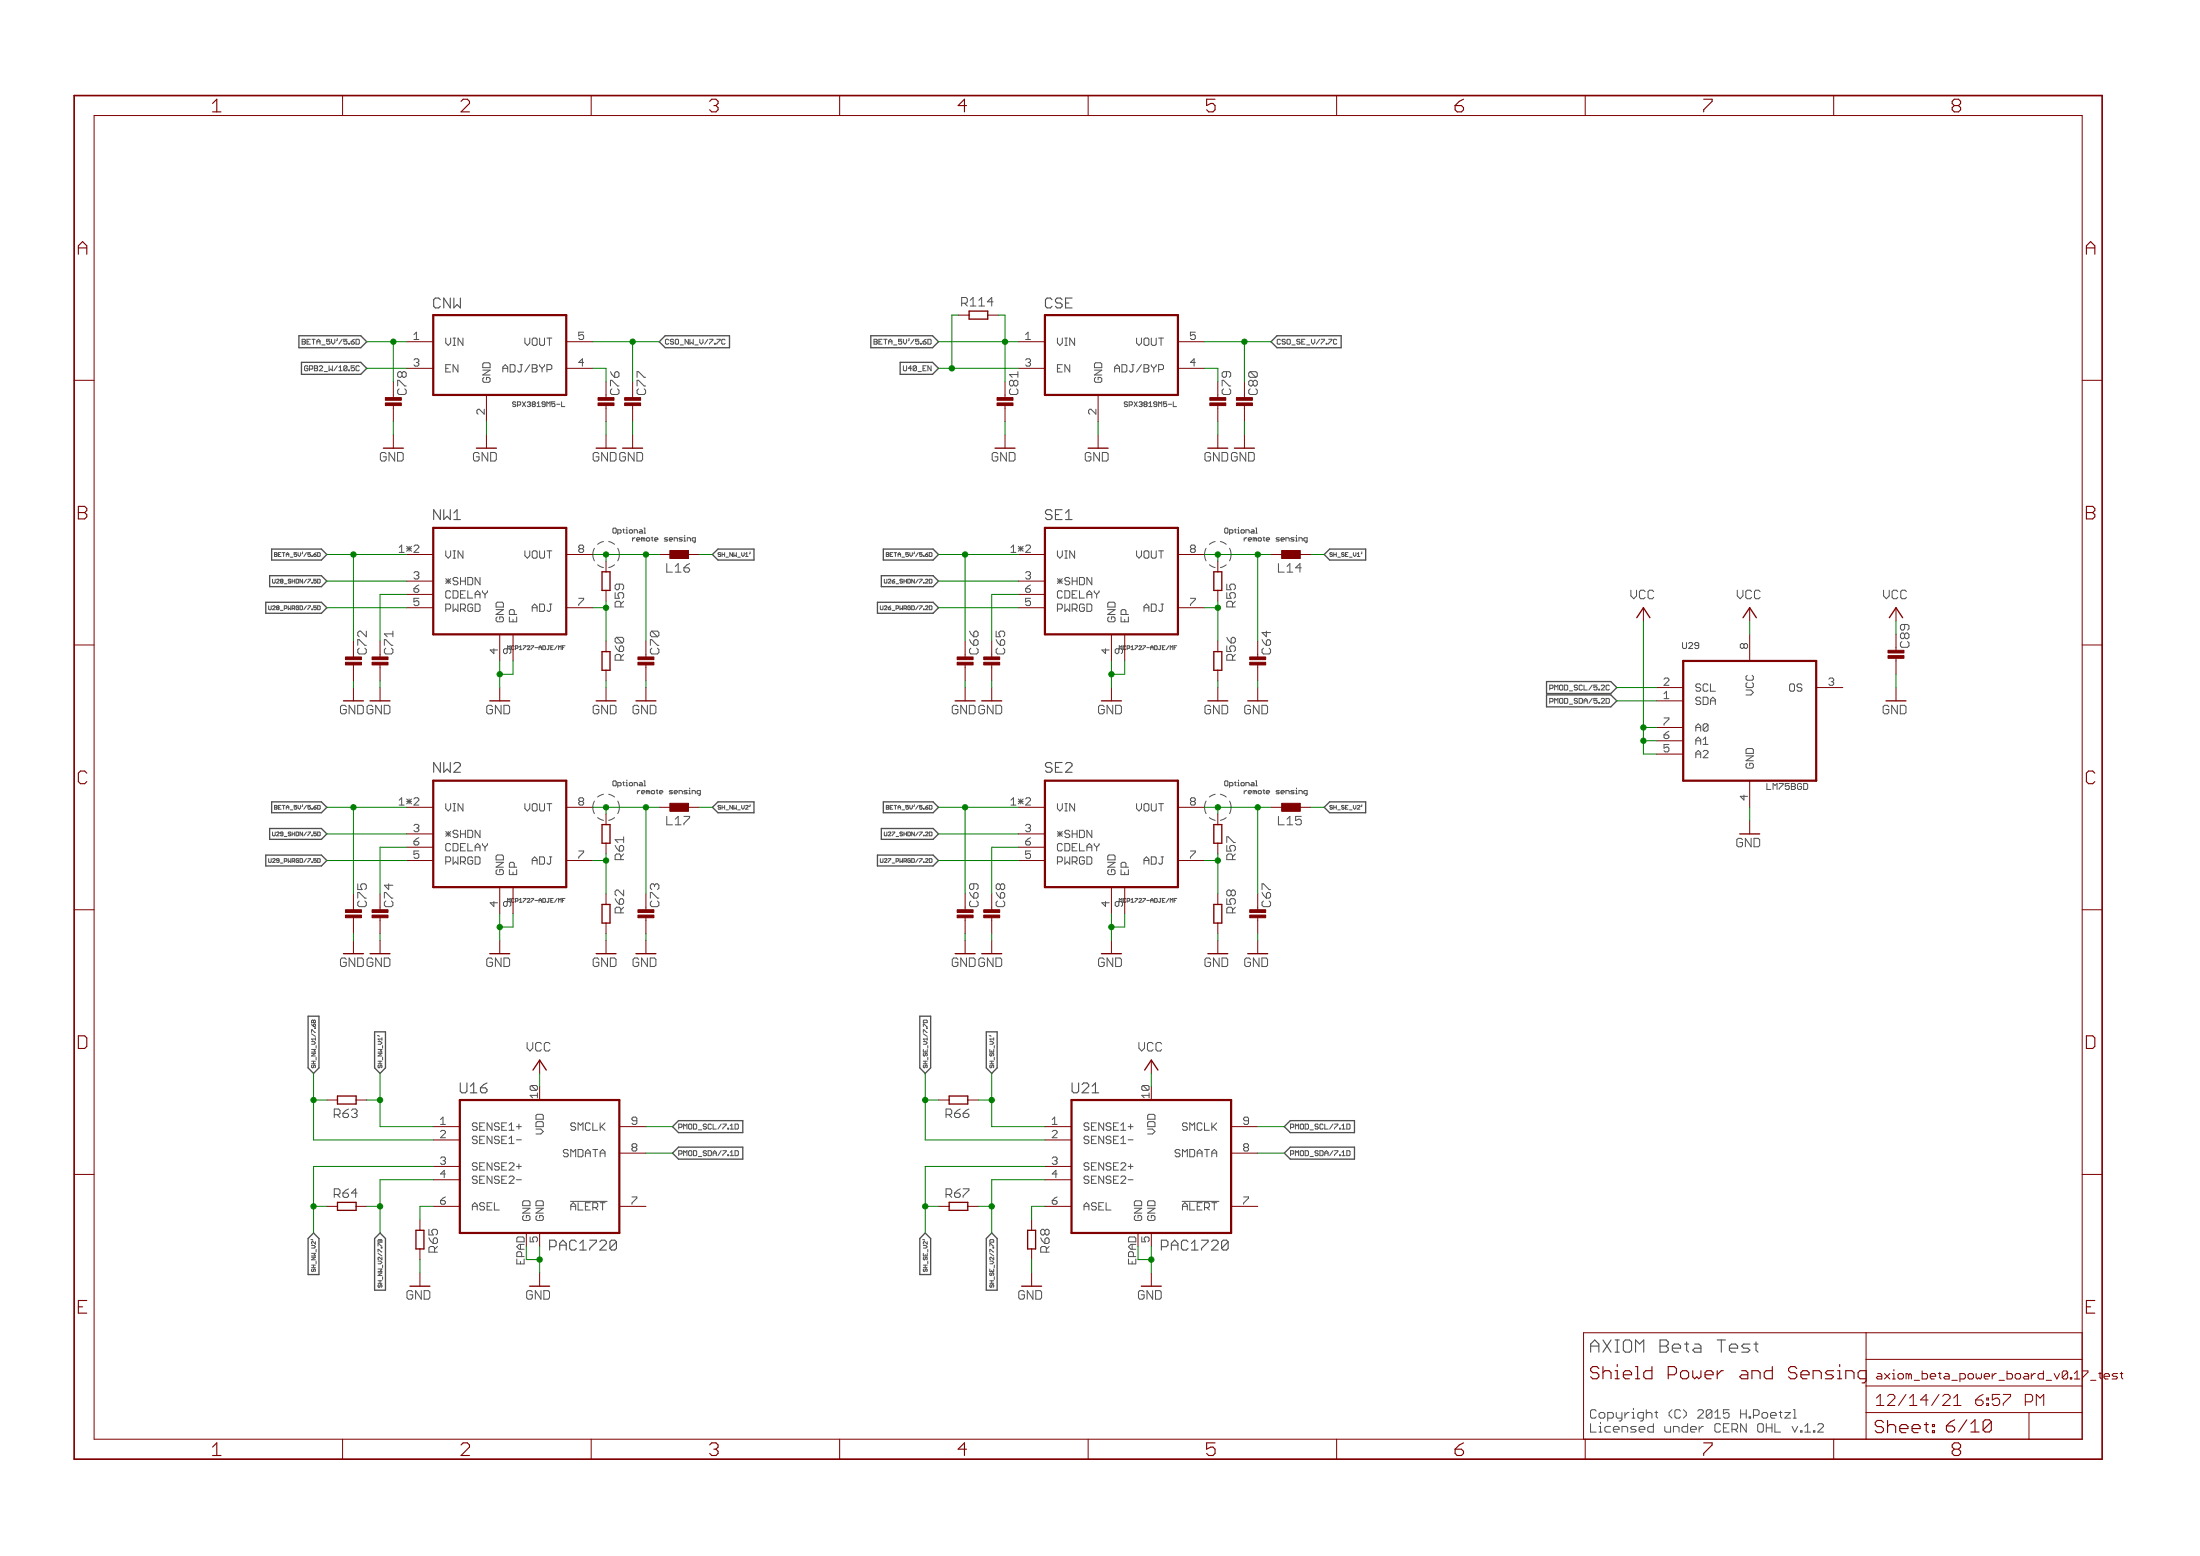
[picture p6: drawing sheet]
<svg xmlns="http://www.w3.org/2000/svg" width="420mm" height="297mm" viewBox="0 0 420 297" stroke-linecap="round" stroke-linejoin="round" font-family="sans-serif">
<g fill="none" stroke="#505050" stroke-width=".19">
<path d="M58.3 69.8l-.1 .2v.6l.1 .2M97.9 77.5l.1 .1 .5-.1M98.5 76.9l-.2-.2-.4 .2 .1 .3 .5 .1M138.3 64.8l.2 .1M138.5 65.6l-.2 .1M172.5 69.8v.8l.2 .2M214.7 77.5l.2 .1h.3l.1-.1M215.3 76.9l-.1-.2h-.3l-.2 .2 .2 .3h.3l.1 .1M255.1 64.8l.2 .1M255.3 65.6l-.2 .1M113.5 104.7l-.3 1.2 .3 1.2M114.1 107.8l1.2 .6"/>
<path d="M115.3 103.4l-1.2 .5M116.2 103.4l1.2 .5M117.4 107.8l-1.2 .6M118 104.7l.3 1.2-.3 1.2M132.3 102.7h.5v.7l-.3 .2M132.3 103.3h.5M230.3 104.7l-.3 1.2 .3 1.2M231 107.8l1.1 .6M232.1 103.4l-1.1 .5M233.1 103.4l1.1 .5M234.2 107.8l-1.1 .6M234.8 104.7l.3 1.2-.3 1.2"/>
<path d="M249.2 102.7h.4v.7l-.3 .2M249.2 103.3h.4M296 131.4h.4M296 134h.4M296.4 130.8h-.4v.9M296.4 133.3h-.4v1M113.5 152.9l-.3 1.2 .3 1.2M114.1 156.1l1.2 .5M115.3 151.6l-1.2 .5M116.2 151.6l1.2 .5M117.4 156.1l-1.2 .5M118 152.9l.3 1.2-.3 1.2"/>
<path d="M133.3 150.9h.5v.8l-.4 .1M133.3 151.5h.5M230.3 152.9l-.3 1.2 .3 1.2M231 156.1l1.1 .5M232.1 151.6l-1.1 .5M233.1 151.6l1.1 .5M234.2 156.1l-1.1 .5M234.8 152.9l.3 1.2-.3 1.2M249.2 150.9h.4v.8l-.3 .1M249.2 151.5h.4M337.4 149.6v1.1h.8M140.9 214.6l.1 .2v.6l-.1 .1"/>
<path d="M140.9 219.7l.1 .1v.7l-.1 .1M257.7 214.6l.1 .2v.6l-.1 .1M257.7 219.7l.1 .1v.7l-.1 .1M108.9 229.3h7.1M225.8 229.3h7M347.4 271.8h.6l.2 .2v.3l-1 1.1h1"/>
</g>
<path d="M105 238h.9M105.9 236.7h-.9v1.9M221.8 238h.9M222.7 236.7h-.9v1.9" fill="none" stroke="#505050" stroke-width=".21"/>
<g fill="none" stroke="#505050" stroke-width=".25">
<path d="M57.1 64.1h11.8l1.1 1.1-1.1 1.2h-11.8zM57.6 69.2h11.3l1.1 1.1-1.1 1.2h-11.3zM125.9 65.2l1.1-1.1h12.3v2.3h-12.3zM166.3 64.1h11.8l1.1 1.1-1.1 1.2h-11.8zM171.9 69.2h6.2l1.1 1.1-1.1 1.2h-6.2zM243.9 64.1h12.2v2.3h-12.2l-1.2-1.2zM50.8 115h10.6l1 1-1 1.1h-10.6zM51.5 109.9h9.9l1 1-1 1.1h-9.9zM51.9 104.8h9.5l1 1.1-1 1h-9.5zM136.1 105.9l1-1.1h6.9v2.1h-6.9zM167.6 115h10.6l1 1-1 1.1h-10.6zM168.3 109.9h9.9l1 1-1 1.1h-9.9z"/>
<path d="M168.7 104.8h9.5l1 1.1-1 1h-9.5zM253.9 104.8h6.9v2.1h-6.9l-1-1zM295.4 130.1h12.2l1.2 1.2-1.2 1.1h-12.2zM295.4 132.7h12.2l1.2 1.1-1.2 1.1h-12.2zM51.5 158.2h9.9l1 1-1 1h-9.9zM51.9 153.1h9.5l1 1-1 1.1h-9.5zM136.1 154.1l1-1h6.9v2.1h-6.9zM168.3 158.2h9.9l1 1-1 1h-9.9zM168.7 153.1h9.5l1 1-1 1.1h-9.5zM253.9 153.1h6.9v2.1h-6.9l-1-1.1zM50.8 163.2h10.6l1 1.1-1 1h-10.6zM167.6 163.2h10.6l1 1.1-1 1h-10.6z"/>
<path d="M58.8 194h2.1v9.9l-1 1-1.1-1zM71.5 197h2.1v6.9l-1 1-1.1-1zM175.7 194h2v9.9l-1 1-1-1zM188.4 197h2v6.9l-1 1-1-1zM128.4 215.1l1.2-1.2h12.3v2.3h-12.3zM246.4 213.9h12.3v2.3h-12.3l-1.1-1.1zM59.9 235.4l1 1v6.9h-2.1v-6.9zM72.6 235.4l1 1v9.9h-2.1v-9.9zM128.4 220.1l1.2-1.1h12.3v2.3h-12.3zM176.7 235.4l1 1v6.9h-2v-6.9zM189.4 235.4l1 1v9.9h-2v-9.9zM245.3 220.1l1.1-1.1h12.3v2.3h-12.3z"/>
</g>
<g fill="none" stroke="#800000" stroke-width=".19">
<path d="M65.4 18.2v3.9M112.9 18.2v3.9M160.4 18.2v3.9M207.8 18.2v3.9M255.3 18.2v3.9M302.7 18.2v3.9M350.2 18.2v3.9M18 22.1h379.7v252.6h-379.7zM14.2 72.6h3.8M75.1 77.4v3.1M77.7 65.2h5M77.7 70.3h5"/>
<path d="M92.9 75.4v5.1M108.1 65.2h5.1M108.1 70.3h5.1M115.7 77.4v3.1M120.8 77.4v3.1M183 60.2h2.1M188.6 60.2h2.1M191.9 77.4v3.1M194.5 65.2h5.1M194.5 70.3h5.1M209.7 75.4v5.1M225 65.2h5"/>
<path d="M225 70.3h5M232.6 77.4v3.1M237.7 77.4v3.1M397.7 72.6h3.8M75.1 83v2.6M92.9 83v2.6M115.7 83v2.6M120.8 83v2.6M191.9 83v2.6M209.7 83v2.6M232.6 83v2.6M237.7 83v2.6"/>
<path d="M77.7 105.9h5M77.7 110.9h5M77.7 116h5M77.7 113.5h5M108.1 105.9h5.1M108.1 116h5.1M115.7 107.1v2.1M115.7 112.7v2M125.9 105.9h3M130.5 105.9h3M194.5 105.9h5.1M194.5 110.9h5.1"/>
<path d="M194.5 116h5.1M194.5 113.5h5.1M225 105.9h5M225 116h5M232.6 107.1v2.1M232.6 112.7v2M242.7 105.9h3.1M247.3 105.9h3.1M313.9 116v2.6M334.2 116v2.6M362.1 116v2.6M14.2 123.1h3.8"/>
<path d="M67.5 126.9v3.1M67.5 131.3v2.5M72.6 126.9v3.1M72.6 131.3v2.5M95.4 121.1v5.1M95.4 131.3v2.5M98 121.1v5.1M115.7 122.4v2M115.7 128v2M115.7 131.3v2.5M123.4 126.9v3.1M123.4 131.3v2.5"/>
<path d="M184.3 126.9v3.1M184.3 131.3v2.5M189.4 126.9v3.1M189.4 131.3v2.5M212.3 121.1v5.1M212.3 131.3v2.5M214.8 121.1v5.1M232.6 122.4v2M232.6 128v2M232.6 131.3v2.5M240.2 126.9v3.1M240.2 131.3v2.5"/>
<path d="M316.4 138.9h5.1M316.4 131.3h5.1M316.4 133.8h5.1M334.2 121.1v5.1M346.9 131.3h5M362.1 125.7v3M362.1 131.3v2.5M397.7 123.1h3.8M77.7 154.1h5M77.7 159.2h5M108.1 154.1h5.1M115.7 155.4v2"/>
<path d="M125.9 154.1h3M130.5 154.1h3M194.5 154.1h5.1M194.5 159.2h5.1M225 154.1h5M232.6 155.4v2M242.7 154.1h3.1M247.3 154.1h3.1M316.4 141.4h5.1M316.4 144h5.1M334.2 149v5.1M334.2 156.7v2.5"/>
<path d="M14.2 173.7h3.8M67.5 175.2v3M67.5 179.5v2.6M72.6 175.2v3M72.6 179.5v2.6M77.7 164.3h5M77.7 161.7h5M95.4 169.4v5M95.4 179.5v2.6M98 169.4v5M108.1 164.3h5.1M115.7 161v2"/>
<path d="M115.7 170.6v2.1M115.7 176.2v2M115.7 179.5v2.6M123.4 175.2v3M123.4 179.5v2.6M184.3 175.2v3M184.3 179.5v2.6M189.4 175.2v3M189.4 179.5v2.6M194.5 164.3h5.1M194.5 161.7h5.1M212.3 169.4v5"/>
<path d="M212.3 179.5v2.6M214.8 169.4v5M225 164.3h5M232.6 161v2M232.6 170.6v2.1M232.6 176.2v2M232.6 179.5v2.6M240.2 175.2v3M240.2 179.5v2.6M397.7 173.7h3.8M62.4 210h2.1M68 210h2"/>
<path d="M82.7 215.1h5.1M82.7 217.6h5.1M103.1 202.4v2.5M118.3 215.1h5.1M179.2 210h2.1M184.8 210h2.1M199.6 215.1h5M199.6 217.6h5M219.9 202.4v2.5M235.1 215.1h5.1M14.2 224.2h3.8M62.4 230.3h2.1"/>
<path d="M68 230.3h2M80.2 232.8v2.1M80.2 238.4v2.1M82.7 230.3h5.1M82.7 222.7h5.1M82.7 225.2h5.1M103.1 235.4v2.5M118.3 230.3h5.1M118.3 220.1h5.1M179.2 230.3h2.1M184.8 230.3h2.1M197 232.8v2.1"/>
<path d="M197 238.4v2.1M199.6 230.3h5M199.6 222.7h5M199.6 225.2h5M219.9 235.4v2.5M235.1 230.3h5.1M235.1 220.1h5.1M397.7 224.2h3.8M80.2 243v2.5M103.1 243v2.5M197 243v2.5M219.9 243v2.5"/>
<path d="M356.4 254.4v5.1h41.3M397.7 254.4h-95.3v20.3M65.4 274.7v3.9M112.9 274.7v3.9M160.4 274.7v3.9M207.8 274.7v3.9M255.3 274.7v3.9M302.7 274.7v3.9M350.2 274.7v3.9M356.4 269.7h41.3M387.5 269.7v5M397.7 264.6h-41.3v10.1"/>
</g>
<path d="M14.2 18.2h387.3v260.4h-387.3z" fill="none" stroke="#800000" stroke-width=".32"/>
<path d="M82.7 60.2h25.4v15.2h-25.4zM199.6 60.2h25.4v15.2h-25.4zM82.7 100.8h25.4v20.3h-25.4zM199.6 100.8h25.4v20.3h-25.4zM321.5 126.2h25.4v22.8h-25.4zM82.7 149h25.4v20.4h-25.4zM199.6 149h25.4v20.4h-25.4zM87.8 210h30.5v25.4h-30.5zM204.6 210h30.5v25.4h-30.5z" fill="none" stroke="#800000" stroke-width=".42"/>
<g fill="#800000" stroke="#800000" stroke-width=".19">
<path d="M114.2 76.9h3.1v.5h-3.1z"/>
<path d="M114.2 75.9h3.1v.5h-3.1z"/>
<path d="M119.3 76.9h3v.5h-3z"/>
<path d="M119.3 75.9h3v.5h-3z"/>
<path d="M73.6 76.9h3v.5h-3z"/>
<path d="M73.6 75.9h3v.5h-3z"/>
<path d="M231.1 76.9h3v.5h-3z"/>
<path d="M231.1 75.9h3v.5h-3z"/>
<path d="M236.1 76.9h3.1v.5h-3.1z"/>
<path d="M236.1 75.9h3.1v.5h-3.1z"/>
<path d="M190.4 76.9h3.1v.5h-3.1z"/>
<path d="M190.4 75.9h3.1v.5h-3.1z"/>
<path d="M121.8 126.4h3.1v.5h-3.1z"/>
<path d="M121.8 125.4h3.1v.5h-3.1z"/>
<path d="M71.1 126.4h3v.5h-3z"/>
<path d="M71.1 125.4h3v.5h-3z"/>
<path d="M66 126.4h3v.5h-3z"/>
<path d="M66 125.4h3v.5h-3z"/>
<path d="M127.9 105.1h3.6v1.5h-3.6z"/>
<path d="M121.8 174.7h3.1v.5h-3.1z"/>
<path d="M121.8 173.7h3.1v.5h-3.1z"/>
<path d="M71.1 174.7h3v.5h-3z"/>
<path d="M71.1 173.7h3v.5h-3z"/>
<path d="M66 174.7h3v.5h-3z"/>
<path d="M66 173.7h3v.5h-3z"/>
<path d="M127.9 153.4h3.6v1.5h-3.6z"/>
<path d="M238.7 126.4h3v.5h-3z"/>
<path d="M238.7 125.4h3v.5h-3z"/>
<path d="M187.9 126.4h3v.5h-3z"/>
<path d="M187.9 125.4h3v.5h-3z"/>
<path d="M182.8 126.4h3v.5h-3z"/>
<path d="M182.8 125.4h3v.5h-3z"/>
<path d="M244.8 105.1h3.5v1.5h-3.5z"/>
<path d="M238.7 174.7h3v.5h-3z"/>
<path d="M238.7 173.7h3v.5h-3z"/>
<path d="M187.9 174.7h3v.5h-3z"/>
<path d="M187.9 173.7h3v.5h-3z"/>
<path d="M182.8 174.7h3v.5h-3z"/>
<path d="M182.8 173.7h3v.5h-3z"/>
<path d="M244.8 153.4h3.5v1.5h-3.5z"/>
<path d="M360.6 125.2h3v.5h-3z"/>
<path d="M360.6 124.1h3v.6h-3z"/>
</g>
<g fill="none" stroke="#800000" stroke-width=".25">
<path d="M185.1 59.4h3.5v1.5h-3.5zM115 109.2h1.5v3.5h-1.5zM231.8 109.2h1.5v3.5h-1.5zM312.6 117.9l1.3-1.9 1.2 1.9M332.9 117.9l1.3-1.9 1.2 1.9M360.8 117.9l1.3-1.9 1.3 1.9M115 124.4h1.5v3.6h-1.5zM231.8 124.4h1.5v3.6h-1.5zM115 157.4h1.5v3.6h-1.5zM231.8 157.4h1.5v3.6h-1.5zM115 172.7h1.5v3.5h-1.5zM231.8 172.7h1.5v3.5h-1.5z"/>
<path d="M64.5 210.8v-1.6h3.5v1.6M101.8 204.3l1.3-1.9 1.2 1.9M181.3 210.8v-1.6h3.5v1.6M218.6 204.3l1.3-1.9 1.2 1.9M64.5 229.5v1.6h3.5v-1.6M81 234.9h-1.6v3.5h1.6M181.3 229.5v1.6h3.5v-1.6M197.8 234.9h-1.5v3.5h1.5"/>
</g>
<g fill="none" stroke="#008000" stroke-width=".19">
<path d="M70 65.2h7.7M70 70.3h7.7M75.1 65.2v7.7M113.2 65.2h12.7M113.2 70.3h2.5M120.8 65.2v7.7M179.2 65.2h15.3M179.2 70.3h15.3M183 60.2h-1.2v10.1M190.7 60.2h1.2v12.7M230 65.2h12.7M230 70.3h2.6"/>
<path d="M237.7 65.2v7.7M75.1 80.5v2.5M92.9 80.5v2.5M115.7 80.5v2.5M120.8 80.5v2.5M191.9 80.5v2.5M209.7 80.5v2.5M232.6 80.5v2.5M237.7 80.5v2.5M62.4 105.9h15.3M62.4 116h15.3M62.4 110.9h15.3"/>
<path d="M67.5 105.9v16.5M77.7 113.5h-5.1v8.9M113.2 105.9h12.7M113.2 116h2.5M115.7 105.9v1.2M115.7 114.7v7.7M123.4 105.9v16.5M133.5 105.9h2.6M179.2 105.9h15.3M179.2 116h15.3M179.2 110.9h15.3M184.3 105.9v16.5"/>
<path d="M194.5 113.5h-5.1v8.9M230 105.9h12.7M230 116h2.6M232.6 105.9v1.2M232.6 114.7v7.7M240.2 105.9v16.5M250.4 105.9h2.5M313.9 118.6v25.4h2.5M334.2 118.6v2.5M67.5 130v1.3M72.6 130v1.3M95.4 126.2v5.1"/>
<path d="M98 126.2v2.5h-2.6M115.7 130v1.3M123.4 130v1.3M184.3 130v1.3M189.4 130v1.3M212.3 126.2v5.1M214.8 126.2v2.5h-2.5M232.6 130v1.3M240.2 130v1.3M308.8 131.3h7.6M308.8 133.8h7.6M313.9 138.9h2.5"/>
<path d="M362.1 128.7v2.6M62.4 154.1h15.3M62.4 159.2h15.3M67.5 154.1v16.5M113.2 154.1h12.7M115.7 154.1v1.3M123.4 154.1v16.5M133.5 154.1h2.6M179.2 154.1h15.3M179.2 159.2h15.3M184.3 154.1v16.5M230 154.1h12.7"/>
<path d="M232.6 154.1v1.3M240.2 154.1v16.5M250.4 154.1h2.5M313.9 141.4h2.5M334.2 154.1v2.6M62.4 164.3h15.3M67.5 178.2v1.3M72.6 178.2v1.3M77.7 161.7h-5.1v8.9M95.4 174.4v5.1M98 174.4v2.6h-2.6M113.2 164.3h2.5"/>
<path d="M115.7 163v7.6M115.7 178.2v1.3M123.4 178.2v1.3M179.2 164.3h15.3M184.3 178.2v1.3M189.4 178.2v1.3M194.5 161.7h-5.1v8.9M212.3 174.4v5.1M214.8 174.4v2.6h-2.5M230 164.3h2.6M232.6 163v7.6M232.6 178.2v1.3"/>
<path d="M240.2 178.2v1.3M59.9 204.9v12.7h22.8M59.9 210h2.5M70 210h2.6M72.6 204.9v10.2h10.1M103.1 204.9v2.6M123.4 215.1h5M176.7 204.9v12.7h22.9M176.7 210h2.5M186.9 210h2.5M189.4 204.9v10.2h10.2M219.9 204.9v2.6"/>
<path d="M240.2 215.1h5.1M59.9 230.3h2.5M70 230.3h2.6M82.7 222.7h-22.8v12.7M82.7 225.2h-10.1v10.2M82.7 230.3h-2.5v2.5M103.1 237.9v5.1M123.4 220.1h5M176.7 230.3h2.5M186.9 230.3h2.5M199.6 225.2h-10.2v10.2M199.6 230.3h-2.6v2.5"/>
<path d="M199.6 222.7h-22.9v12.7M219.9 237.9v5.1M240.2 220.1h5.1M80.2 240.5v2.5M100.5 240.5h2.6M197 240.5v2.5M217.3 240.5h2.6"/>
</g>
<g fill="#008000" stroke="#008000" stroke-width=".19">
<circle cx="120.8" cy="65.2" r=".51"/>
<circle cx="59.9" cy="210" r=".51"/>
<circle cx="72.6" cy="230.3" r=".51"/>
<circle cx="237.7" cy="65.2" r=".51"/>
<circle cx="176.7" cy="210" r=".51"/>
<circle cx="189.4" cy="230.3" r=".51"/>
<circle cx="95.4" cy="128.7" r=".51"/>
<circle cx="95.4" cy="177" r=".51"/>
<circle cx="103.1" cy="240.5" r=".51"/>
<circle cx="212.3" cy="128.7" r=".51"/>
<circle cx="212.3" cy="177" r=".51"/>
<circle cx="219.9" cy="240.5" r=".51"/>
<circle cx="75.1" cy="65.2" r=".51"/>
<circle cx="191.9" cy="65.2" r=".51"/>
<circle cx="67.5" cy="105.9" r=".51"/>
<circle cx="67.5" cy="154.1" r=".51"/>
<circle cx="184.3" cy="105.9" r=".51"/>
<circle cx="184.3" cy="154.1" r=".51"/>
<circle cx="181.8" cy="70.3" r=".51"/>
<circle cx="115.7" cy="105.9" r=".51"/>
<circle cx="123.4" cy="105.9" r=".51"/>
<circle cx="115.7" cy="116" r=".51"/>
<circle cx="115.7" cy="154.1" r=".51"/>
<circle cx="123.4" cy="154.1" r=".51"/>
<circle cx="115.7" cy="164.3" r=".51"/>
<circle cx="72.6" cy="210" r=".51"/>
<circle cx="59.9" cy="230.3" r=".51"/>
<circle cx="232.6" cy="105.9" r=".51"/>
<circle cx="240.2" cy="105.9" r=".51"/>
<circle cx="232.6" cy="116" r=".51"/>
<circle cx="232.6" cy="154.1" r=".51"/>
<circle cx="240.2" cy="154.1" r=".51"/>
<circle cx="232.6" cy="164.3" r=".51"/>
<circle cx="189.4" cy="210" r=".51"/>
<circle cx="176.7" cy="230.3" r=".51"/>
<circle cx="313.9" cy="138.9" r=".51"/>
<circle cx="313.9" cy="141.4" r=".51"/>
</g>
<g font-size="3.7" fill="#800000">
<text x="40.5" y="21.4">1</text>
<text x="88" y="21.4">2</text>
<text x="135.5" y="21.4">3</text>
<text x="182.9" y="21.4">4</text>
<text x="230.4" y="21.4">5</text>
<text x="277.8" y="21.4">6</text>
<text x="325.3" y="21.4">7</text>
<text x="372.8" y="21.4">8</text>
<text x="14.9" y="48.6">A</text>
<text x="398.4" y="48.6">A</text>
<text x="14.9" y="99.2">B</text>
<text x="398.4" y="99.2">B</text>
<text x="14.9" y="149.7">C</text>
<text x="398.4" y="149.7">C</text>
<text x="14.9" y="200.2">D</text>
<text x="398.4" y="200.2">D</text>
<text x="14.9" y="250.8">E</text>
<text x="398.4" y="250.8">E</text>
<text x="40.5" y="277.9">1</text>
<text x="88" y="277.9">2</text>
<text x="135.5" y="277.9">3</text>
<text x="182.9" y="277.9">4</text>
<text x="230.4" y="277.9">5</text>
<text x="277.8" y="277.9">6</text>
<text x="325.3" y="277.9">7</text>
<text x="372.8" y="277.9">8</text>
</g>
<text font-size="3.6" fill="#505050" x="303.6" y="258.2">AXIOM Beta Test</text>
<g font-size="3.6" fill="#800000">
<text x="303.6" y="263.3">Shield Power and Sensing</text>
<text x="358" y="273.6">Sheet: 6/10</text>
</g>
<g font-size="3.2" fill="#800000">
<text x="358.2" y="268.4">12/14/21</text>
<text x="375.8" y="268.4">6:57 PM</text>
</g>
<g font-size="2.9" fill="#505050">
<text x="82.7" y="58.9">CNW</text>
<text x="199.5" y="58.9">CSE</text>
<text x="82.7" y="99.3">NW1</text>
<text x="199.5" y="99.3">SE1</text>
<text x="82.7" y="147.5">NW2</text>
<text x="199.5" y="147.5">SE2</text>
<text x="87.7" y="208.7">U16</text>
<text x="204.6" y="208.7">U21</text>
<text x="105.8" y="238.7">PAC1720</text>
<text x="222.6" y="238.7">PAC1720</text>
</g>
<g font-size="2.5" fill="#505050">
<text x="183.8" y="58.5">R114</text>
<text x="127.4" y="109.3">L16</text>
<text x="244.2" y="109.3">L14</text>
<text x="119.1" y="115.7" transform="rotate(-90 119.1 115.7)">R59</text>
<text x="235.9" y="115.7" transform="rotate(-90 235.9 115.7)">R55</text>
<text x="311.5" y="114.4">VCC</text>
<text x="331.9" y="114.4">VCC</text>
<text x="359.8" y="114.4">VCC</text>
<text x="119.1" y="125.9" transform="rotate(-90 119.1 125.9)">R60</text>
<text x="235.9" y="125.9" transform="rotate(-90 235.9 125.9)">R56</text>
<text x="127.4" y="157.5">L17</text>
<text x="244.2" y="157.5">L15</text>
<text x="119.1" y="164" transform="rotate(-90 119.1 164)">R61</text>
<text x="235.9" y="164" transform="rotate(-90 235.9 164)">R57</text>
<text x="119.1" y="174.1" transform="rotate(-90 119.1 174.1)">R62</text>
<text x="235.9" y="174.1" transform="rotate(-90 235.9 174.1)">R58</text>
<text x="100.7" y="200.7">VCC</text>
<text x="217.6" y="200.7">VCC</text>
<text x="303.6" y="270.8">Copyright (C) 2015 H.Poetzl</text>
<text x="303.6" y="273.5">Licensed under CERN OHL v.1.2</text>
</g>
<g font-size="2.5" fill="#800000">
<text x="77.6" y="75.4" transform="rotate(-90 77.6 75.4)">C78</text>
<text x="123.3" y="75.4" transform="rotate(-90 123.3 75.4)">C77</text>
<text x="194.4" y="75.4" transform="rotate(-90 194.4 75.4)">C81</text>
<text x="240.1" y="75.4" transform="rotate(-90 240.1 75.4)">C80</text>
<text x="72.5" y="88.1">GND</text>
<text x="90.3" y="88.1">GND</text>
<text x="113.1" y="88.1">GND GND</text>
<text x="189.3" y="88.1">GND</text>
<text x="207.1" y="88.1">GND</text>
<text x="230" y="88.1">GND GND</text>
<text x="70" y="124.9" transform="rotate(-90 70 124.9)">C72</text>
<text x="75.1" y="124.9" transform="rotate(-90 75.1 124.9)">C71</text>
<text x="125.8" y="124.9" transform="rotate(-90 125.8 124.9)">C70</text>
<text x="186.8" y="124.9" transform="rotate(-90 186.8 124.9)">C66</text>
<text x="191.9" y="124.9" transform="rotate(-90 191.9 124.9)">C65</text>
<text x="242.7" y="124.9" transform="rotate(-90 242.7 124.9)">C64</text>
<text x="64.9" y="136.3">GND GND</text>
<text x="92.8" y="136.3">GND</text>
<text x="113.1" y="136.3">GND</text>
<text x="120.8" y="136.3">GND</text>
<text x="181.7" y="136.3">GND GND</text>
<text x="209.7" y="136.3">GND</text>
<text x="230" y="136.3">GND</text>
<text x="237.6" y="136.3">GND</text>
<text x="359.5" y="136.3">GND</text>
<text x="331.6" y="161.7">GND</text>
<text x="70" y="173.2" transform="rotate(-90 70 173.2)">C75</text>
<text x="75.1" y="173.2" transform="rotate(-90 75.1 173.2)">C74</text>
<text x="125.8" y="173.2" transform="rotate(-90 125.8 173.2)">C73</text>
<text x="186.8" y="173.2" transform="rotate(-90 186.8 173.2)">C69</text>
<text x="191.9" y="173.2" transform="rotate(-90 191.9 173.2)">C68</text>
<text x="242.7" y="173.2" transform="rotate(-90 242.7 173.2)">C67</text>
<text x="64.9" y="184.6">GND GND</text>
<text x="92.8" y="184.6">GND</text>
<text x="113.1" y="184.6">GND</text>
<text x="120.8" y="184.6">GND</text>
<text x="181.7" y="184.6">GND GND</text>
<text x="209.7" y="184.6">GND</text>
<text x="230" y="184.6">GND</text>
<text x="237.6" y="184.6">GND</text>
<text x="63.9" y="213.4">R63</text>
<text x="180.7" y="213.4">R66</text>
<text x="63.9" y="228.7">R64</text>
<text x="180.7" y="228.7">R67</text>
<text x="83.6" y="238.9" transform="rotate(-90 83.6 238.9)">R65</text>
<text x="200.4" y="238.9" transform="rotate(-90 200.4 238.9)">R68</text>
<text x="77.6" y="248.1">GND</text>
<text x="100.4" y="248.1">GND</text>
<text x="194.4" y="248.1">GND</text>
<text x="217.3" y="248.1">GND</text>
</g>
<g font-size="2.5" fill="#008000">
<text x="118.2" y="75.4" transform="rotate(-90 118.2 75.4)">C76</text>
<text x="235.1" y="75.4" transform="rotate(-90 235.1 75.4)">C79</text>
<text x="364.6" y="123.6" transform="rotate(-90 364.6 123.6)">C89</text>
</g>
<g font-size="2.3" fill="#800000">
<text x="358.2" y="263.3">axiom_beta_power_board_v0.17</text>
<text x="397.9" y="263.3">_test</text>
</g>
<g font-size="2.1" fill="#505050">
<text x="79" y="64.9">1</text>
<text x="85" y="66">VIN</text>
<text x="100.6" y="66">VOUT</text>
<text x="110.4" y="64.9">5</text>
<text x="195.9" y="64.9">1</text>
<text x="201.8" y="66">VIN</text>
<text x="217.4" y="66">VOUT</text>
<text x="227.2" y="64.9">5</text>
<text x="79" y="70">3</text>
<text x="85" y="71.1">EN</text>
<text x="96.7" y="71.1">ADJ/BYP</text>
<text x="110.4" y="70">4</text>
<text x="195.9" y="70">3</text>
<text x="201.8" y="71.1">EN</text>
<text x="213.5" y="71.1">ADJ/BYP</text>
<text x="227.2" y="70">4</text>
<text x="93.6" y="73.1" transform="rotate(-90 93.6 73.1)">GND</text>
<text x="210.4" y="73.1" transform="rotate(-90 210.4 73.1)">GND</text>
<text x="92.5" y="79" transform="rotate(-90 92.5 79)">2</text>
<text x="209.3" y="79" transform="rotate(-90 209.3 79)">2</text>
<text x="76.5" y="105.5">1*2</text>
<text x="85" y="106.6">VIN</text>
<text x="100.6" y="106.6">VOUT</text>
<text x="110.4" y="105.5">8</text>
<text x="193.3" y="105.5">1*2</text>
<text x="201.8" y="106.6">VIN</text>
<text x="217.4" y="106.6">VOUT</text>
<text x="227.2" y="105.5">8</text>
<text x="79" y="110.6">3</text>
<text x="79" y="113.1">6</text>
<text x="85" y="111.7">*SHDN</text>
<text x="195.9" y="110.6">3</text>
<text x="195.9" y="113.1">6</text>
<text x="201.8" y="111.7">*SHDN</text>
<text x="79" y="115.7">5</text>
<text x="85" y="116.8">PWRGD</text>
<text x="85" y="114.2">CDELAY</text>
<text x="96.1" y="118.8" transform="rotate(-90 96.1 118.8)">GND</text>
<text x="98.7" y="118.8" transform="rotate(-90 98.7 118.8)">EP</text>
<text x="101.9" y="116.8">ADJ</text>
<text x="110.4" y="115.7">7</text>
<text x="195.9" y="115.7">5</text>
<text x="201.8" y="116.8">PWRGD</text>
<text x="201.8" y="114.2">CDELAY</text>
<text x="213" y="118.8" transform="rotate(-90 213 118.8)">GND</text>
<text x="215.5" y="118.8" transform="rotate(-90 215.5 118.8)">EP</text>
<text x="218.7" y="116.8">ADJ</text>
<text x="227.2" y="115.7">7</text>
<text x="95" y="124.7" transform="rotate(-90 95 124.7)">4</text>
<text x="97.6" y="124.7" transform="rotate(-90 97.6 124.7)">9</text>
<text x="211.8" y="124.7" transform="rotate(-90 211.8 124.7)">4</text>
<text x="214.4" y="124.7" transform="rotate(-90 214.4 124.7)">9</text>
<text x="333.8" y="123.8" transform="rotate(-90 333.8 123.8)">8</text>
<text x="317.8" y="130.9">2</text>
<text x="349.1" y="130.9">3</text>
<text x="317.8" y="133.4">1</text>
<text x="323.7" y="132">SCL</text>
<text x="323.7" y="134.6">SDA</text>
<text x="334.9" y="132.4" transform="rotate(-90 334.9 132.4)">VCC</text>
<text x="341.9" y="132">OS</text>
<text x="317.8" y="138.5">7</text>
<text x="317.8" y="141.1">6</text>
<text x="317.8" y="143.6">5</text>
<text x="323.7" y="139.6">A0</text>
<text x="323.7" y="142.2">A1</text>
<text x="323.7" y="144.7">A2</text>
<text x="334.9" y="146.7" transform="rotate(-90 334.9 146.7)">GND</text>
<text x="76.5" y="153.8">1*2</text>
<text x="85" y="154.9">VIN</text>
<text x="100.6" y="154.9">VOUT</text>
<text x="110.4" y="153.8">8</text>
<text x="193.3" y="153.8">1*2</text>
<text x="201.8" y="154.9">VIN</text>
<text x="217.4" y="154.9">VOUT</text>
<text x="227.2" y="153.8">8</text>
<text x="333.8" y="152.7" transform="rotate(-90 333.8 152.7)">4</text>
<text x="79" y="158.8">3</text>
<text x="79" y="161.4">6</text>
<text x="85" y="160">*SHDN</text>
<text x="195.9" y="158.8">3</text>
<text x="195.9" y="161.4">6</text>
<text x="201.8" y="160">*SHDN</text>
<text x="79" y="163.9">5</text>
<text x="85" y="165">PWRGD</text>
<text x="85" y="162.5">CDELAY</text>
<text x="96.1" y="167" transform="rotate(-90 96.1 167)">GND</text>
<text x="98.7" y="167" transform="rotate(-90 98.7 167)">EP</text>
<text x="101.9" y="165">ADJ</text>
<text x="110.4" y="163.9">7</text>
<text x="195.9" y="163.9">5</text>
<text x="201.8" y="165">PWRGD</text>
<text x="201.8" y="162.5">CDELAY</text>
<text x="213" y="167" transform="rotate(-90 213 167)">GND</text>
<text x="215.5" y="167" transform="rotate(-90 215.5 167)">EP</text>
<text x="218.7" y="165">ADJ</text>
<text x="227.2" y="163.9">7</text>
<text x="95" y="173" transform="rotate(-90 95 173)">4</text>
<text x="97.6" y="173" transform="rotate(-90 97.6 173)">9</text>
<text x="211.8" y="173" transform="rotate(-90 211.8 173)">4</text>
<text x="214.4" y="173" transform="rotate(-90 214.4 173)">9</text>
<text x="84.1" y="214.7">1</text>
<text x="90.1" y="215.8">SENSE1+</text>
<text x="109.4" y="215.8">SMCLK</text>
<text x="120.6" y="214.7">9</text>
<text x="201" y="214.7">1</text>
<text x="206.9" y="215.8">SENSE1+</text>
<text x="226.3" y="215.8">SMCLK</text>
<text x="237.4" y="214.7">9</text>
<text x="84.1" y="217.2">2</text>
<text x="90.1" y="218.4">SENSE1-</text>
<text x="103.8" y="216.2" transform="rotate(-90 103.8 216.2)">VDD</text>
<text x="108.1" y="220.9">SMDATA</text>
<text x="120.6" y="219.8">8</text>
<text x="201" y="217.2">2</text>
<text x="206.9" y="218.4">SENSE1-</text>
<text x="220.6" y="216.2" transform="rotate(-90 220.6 216.2)">VDD</text>
<text x="225" y="220.9">SMDATA</text>
<text x="237.4" y="219.8">8</text>
<text x="84.1" y="222.3">3</text>
<text x="84.1" y="224.9">4</text>
<text x="90.1" y="223.4">SENSE2+</text>
<text x="90.1" y="226">SENSE2-</text>
<text x="201" y="222.3">3</text>
<text x="201" y="224.9">4</text>
<text x="206.9" y="223.4">SENSE2+</text>
<text x="206.9" y="226">SENSE2-</text>
<text x="84.1" y="229.9">6</text>
<text x="90.1" y="231.1">ASEL</text>
<text x="101.2" y="233" transform="rotate(-90 101.2 233)">GND</text>
<text x="103.8" y="233" transform="rotate(-90 103.8 233)">GND</text>
<text x="109.4" y="231.1">ALERT</text>
<text x="120.6" y="229.9">7</text>
<text x="201" y="229.9">6</text>
<text x="206.9" y="231.1">ASEL</text>
<text x="218" y="233" transform="rotate(-90 218 233)">GND</text>
<text x="220.6" y="233" transform="rotate(-90 220.6 233)">GND</text>
<text x="226.3" y="231.1">ALERT</text>
<text x="237.4" y="229.9">7</text>
<text x="102.6" y="237" transform="rotate(-90 102.6 237)">5</text>
<text x="219.5" y="237" transform="rotate(-90 219.5 237)">5</text>
</g>
<g font-size="2.1" fill="#800000">
<text x="102.6" y="209.6" transform="rotate(-90 102.6 209.6)">10</text>
<text x="219.5" y="209.6" transform="rotate(-90 219.5 209.6)">10</text>
</g>
<g font-size="2.1" fill="#008000">
<text x="100.1" y="240.9" transform="rotate(-90 100.1 240.9)">EPAD</text>
<text x="216.9" y="240.9" transform="rotate(-90 216.9 240.9)">EPAD</text>
</g>
<g font-size="1.8" fill="#505050">
<text x="321.2" y="123.9">U29</text>
<text x="338" y="150.8">LM75BGD</text>
</g>
<g font-size="1.4" fill="#505050">
<text x="57.8" y="65.7">BETA_5V'/5.6D</text>
<text x="127" y="65.7">CSO_NW_V/7.7C</text>
<text x="167" y="65.7">BETA_5V'/5.6D</text>
<text x="243.8" y="65.7">CSO_SE_V/7.7C</text>
<text x="58.7" y="70.8">GPB2_W/10.5C</text>
<text x="173" y="70.8">U40_EN</text>
<text x="98.8" y="77.7">SPX3819M5-L</text>
<text x="215.6" y="77.7">SPX3819M5-L</text>
<text x="117" y="101.8">Optional</text>
<text x="233.8" y="101.8">Optional</text>
<text x="120.3" y="103.3">remote sensing</text>
<text x="237.2" y="103.3">remote sensing</text>
<text x="296.6" y="131.8">PMOD_SCL/5.2C</text>
<text x="296.6" y="134.3">PMOD_SDA/5.2D</text>
<text x="117" y="150.1">Optional</text>
<text x="121.2" y="151.6">remote sensing</text>
<text x="233.8" y="150.1">Optional</text>
<text x="237.2" y="151.6">remote sensing</text>
<text x="129.5" y="215.6">PMOD_SCL/7.1D</text>
<text x="246.4" y="215.6">PMOD_SCL/7.1D</text>
<text x="129.5" y="220.7">PMOD_SDA/7.1D</text>
<text x="246.4" y="220.7">PMOD_SDA/7.1D</text>
</g>
<g font-size="1.1" fill="#505050">
<text x="52.2" y="106.3">BETA_5V'/5.6D</text>
<text x="137" y="106.3">SH_NW_V1'</text>
<text x="169.1" y="106.3">BETA_5V'/5.6D</text>
<text x="253.9" y="106.3">SH_SE_V1'</text>
<text x="52.2" y="111.3">U28_SHDN/7.5D</text>
<text x="169.1" y="111.3">U26_SHDN/7.2D</text>
<text x="51.5" y="116.4">U28_PWRGD/7.5D</text>
<text x="168.4" y="116.4">U26_PWRGD/7.2D</text>
<text x="97.6" y="124">M</text>
<text x="98.3" y="124">CP1727-ADJE/MF</text>
<text x="214.4" y="124">M</text>
<text x="215.1" y="124">CP1727-ADJE/MF</text>
<text x="52.2" y="154.5">BETA_5V'/5.6D</text>
<text x="137" y="154.5">SH_NW_V2'</text>
<text x="169.1" y="154.5">BETA_5V'/5.6D</text>
<text x="253.9" y="154.5">SH_SE_V2'</text>
<text x="52.2" y="159.6">U29_SHDN/7.5D</text>
<text x="169.1" y="159.6">U27_SHDN/7.2D</text>
<text x="51.5" y="164.7">U29_PWRGD/7.5D</text>
<text x="168.4" y="164.7">U27_PWRGD/7.2D</text>
<text x="97.6" y="172.3">M</text>
<text x="98.3" y="172.3">CP1727-ADJE/MF</text>
<text x="214.4" y="172.3">M</text>
<text x="215.1" y="172.3">CP1727-ADJE/MF</text>
<text x="60.2" y="203.9" transform="rotate(-90 60.2 203.9)">SH_NW_V1/7.6B</text>
<text x="72.9" y="203.9" transform="rotate(-90 72.9 203.9)">SH_NW_V1'</text>
<text x="177" y="203.9" transform="rotate(-90 177 203.9)">SH_SE_V1/7.7D</text>
<text x="189.7" y="203.9" transform="rotate(-90 189.7 203.9)">SH_SE_V1'</text>
<text x="60.2" y="242.7" transform="rotate(-90 60.2 242.7)">SH_NW_V2'</text>
<text x="72.9" y="245.5" transform="rotate(-90 72.9 245.5)">SH_NW_V2/7.7B</text>
<text x="177" y="242.7" transform="rotate(-90 177 242.7)">SH_SE_V2'</text>
<text x="189.7" y="245.5" transform="rotate(-90 189.7 245.5)">SH_SE_V2/7.7D</text>
</g>
</svg>
